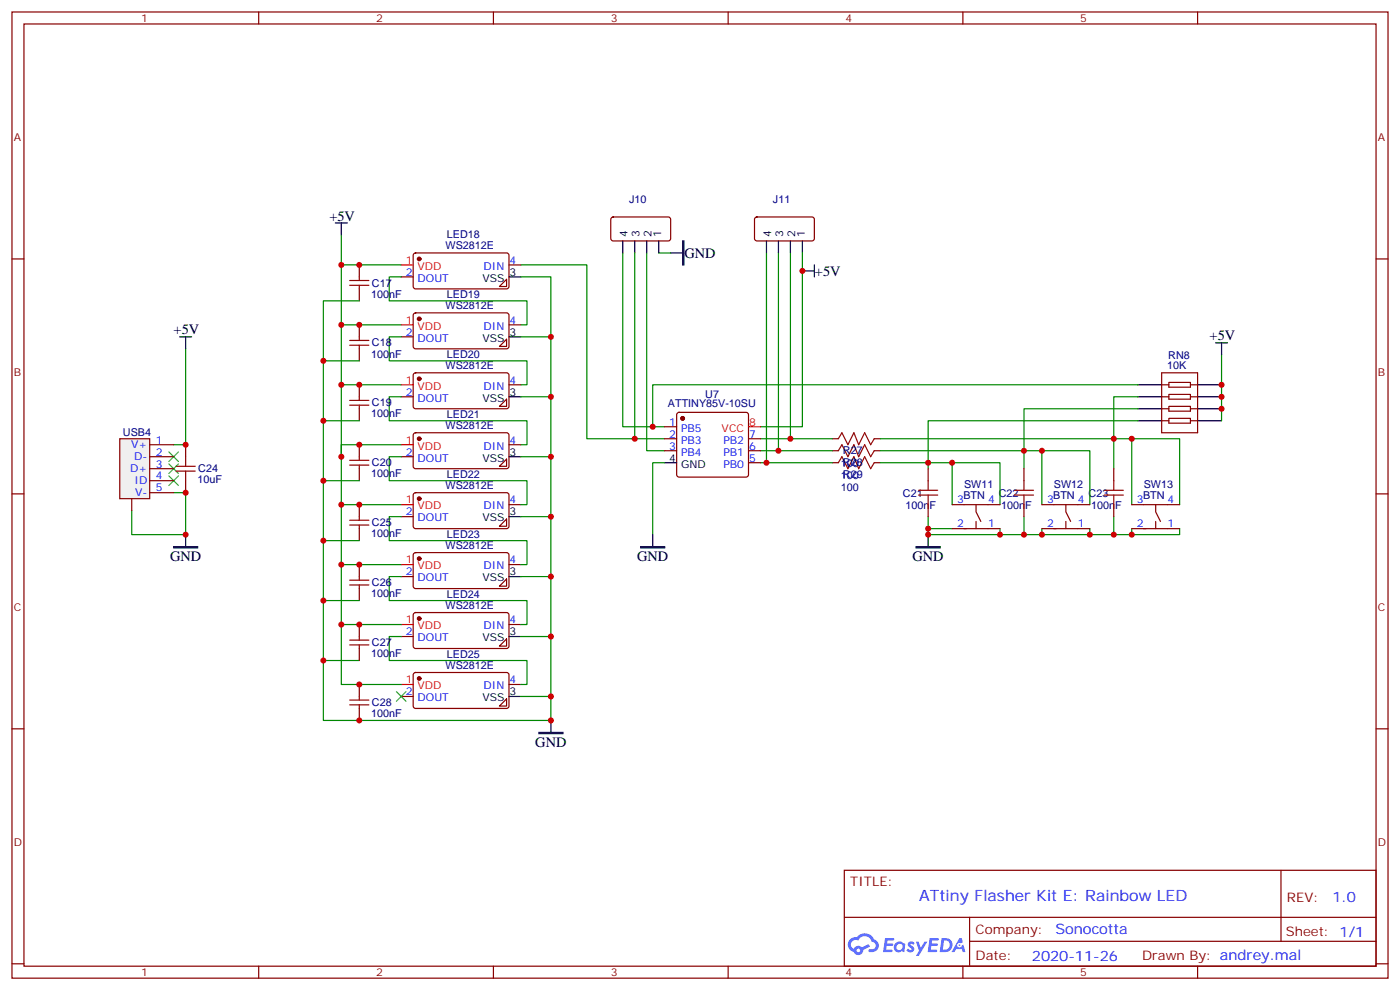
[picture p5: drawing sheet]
<svg xmlns="http://www.w3.org/2000/svg" width="412mm" height="292mm" viewBox="0 0 412 292" stroke-linecap="round" stroke-linejoin="round" font-family="sans-serif">
<g fill="none" stroke="#870000" stroke-width=".35">
<path d="M3.5 3.5h405.4v284.4h-405.4zM7.1 7.1h398.2v277.2h-398.2zM76.2 3.5v3.6M145.3 3.5v3.6M214.5 3.5v3.6M283.6 3.5v3.6M352.8 3.5v3.6M3.5 76.2h3.6M405.3 76.2h3.6M3.5 145.3h3.6M405.3 145.3h3.6M3.5 214.5h3.6"/>
<path d="M405.3 214.5h3.6M248.7 256.1h156.6v28.2h-156.6zM377.3 256.1v20.9M248.7 270h156.5M285.6 277h119.6M285.6 270v14.1M3.5 283.6h3.6M76.2 284.3v3.6M145.3 284.3v3.6M214.5 284.3v3.6M283.6 284.3v3.6M352.8 284.3v3.6"/>
<path d="M405.3 283.6h3.6"/>
</g>
<g fill="#5487ff">
<path d="M267.7 277.3a1.22 1.22 0 0 1 1.7 .3l-.4 .5a.47 .47 0 0 0-.3-.4 .47 .47 0 0 0-.5 .2l.1 .3a1.14 1.14 0 0 1 .8 1.7 1.14 1.14 0 0 1-1.9 0l-.2-.2 .5-.5 .7 .4a.29 .29 0 0 0 .3-.3 .29 .29 0 0 0-.2-.3 1.04 1.04 0 0 1-.6-1.7z"/>
<path d="M260.7 276h2.4l.3 .2-.2 .5-1.8 .1-.1 .8h1.5l.3 .4-.3 .4h-1.6l-.2 1.1h1.7l.2 .3-.2 .3-2.6 .1z"/>
<path d="M273.8 276h2.4l.3 .2-.1 .5-1.8 .1-.2 .8h1.6l.3 .4-.4 .4h-1.6l-.1 1.1h1.7l.2 .3-.2 .3-2.6 .1z"/>
<path d="M282.6 276.1h.7l.3 1.2-.6 .3a.69 .69 0 0 0-1 .3 .69 .69 0 0 0 .4 1 .69 .69 0 0 0 .9-.7l.5-.2 .6 2.2h-.8l-.2-.9h-1.8l-.5 .9h-.8z"/>
<path d="M269.8 277.1h.8l.6 1.8 1.1-1.8h.9l-2.6 4.2h-.8l.9-1.5z"/>
<path d="M277.4 276.1l-.6 4.1h1.3a2.11 2.11 0 0 0 2.5-2.1 2.11 2.11 0 0 0-2.5-2zM278.1 276.8a1.39 1.39 0 0 1 1.7 1.4 1.39 1.39 0 0 1-1.8 1.3h-.3z"/>
<path d="M263.7 277.7a1.54 1.54 0 0 0-.1 2.1 1.54 1.54 0 0 0 2.2 .2l.6 .2 .3-2.3-.2-.2-.4-.1a1.49 1.49 0 0 0-2.4 .1zM264 278.7a.94 .94 0 0 1 1.8 0 .94 .94 0 0 1-1.8 0z"/>
<path d="M250.4 276.4a2.18 2.18 0 0 0 1.1 3.7 1.44 1.44 0 0 0 1.6 1 1.44 1.44 0 0 0 1.2-1.5l2-1-.5-.8-1.9 1a1.47 1.47 0 0 0-2.4 .4 1.39 1.39 0 0 1-.7-1.9 1.39 1.39 0 0 1 2-.5 2.12 2.12 0 0 1 2.2-1.3 2.12 2.12 0 0 1 1.9 1.7 1.14 1.14 0 0 1 1.1 1.4 1.14 1.14 0 0 1-1.7 .8 .43 .43 0 0 0-.5 .3 .43 .43 0 0 0 .4 .5 1.98 1.98 0 0 0 2.5-1.2 1.98 1.98 0 0 0-1.2-2.5 3.1 3.1 0 0 0-5.3-.7l-.9 .1zM252.3 279.7a.55 .55 0 0 1 1.1 0 .55 .55 0 0 1-1.1 0z"/>
<circle cx="282.6" cy="278.1" r=".26"/>
</g>
<g fill="none" stroke="#a10000" stroke-width=".35">
<path d="M103 82.5h5.7M103 84h5.7M105.8 81.5v1M105.8 84v1M105.8 99.1v1.1M103 100.2h5.7M103 101.6h5.7M103 117.8h5.7M103 119.2h5.7M105.8 101.6v1.1M105.8 116.8v1M105.8 119.2v1.1"/>
<path d="M103 135.5h5.7M103 136.9h5.7M105.8 134.4v1.1M105.8 136.9v1M246.9 136.2l1.1-1.8 1.8 3.5 1.7-3.5 1.4 3.5 1.8-3.5 1.8 3.5 1-1.7M246.9 132.6l1.1-1.7 1.8 3.5 1.7-3.5 1.4 3.5 1.8-3.5 1.8 3.5 1-1.8M246.9 129.1l1.1-1.7 1.8 3.5 1.7-3.5 1.4 3.5 1.8-3.5 1.8 3.5 1-1.8M103 153.1h5.7M103 154.5h5.7M105.8 152v1.1M105.8 154.5v1.1M270.6 145.7h5.6"/>
<path d="M270.6 144.3h5.6M273.4 141.5v2.8M273.4 145.7v2.8M298.8 145.7h5.6M298.8 144.3h5.6M301.6 141.5v2.8M301.6 145.7v2.8M325.3 145.7h5.6M325.3 144.3h5.6M328.1 141.5v2.8M328.1 145.7v2.8M103 170.7h5.7"/>
<path d="M103 172.2h5.7M105.8 169.7v1M105.8 172.2v1M103 188.4h5.7M103 189.8h5.7M105.8 187.3v1.1M105.8 189.8v1.1M103 206h5.7M103 207.4h5.7M105.8 205v1M105.8 207.4v1.1"/>
</g>
<g fill="none" stroke="#870000" stroke-width=".35">
<path d="M105.8 78v3.5M121.9 74.6l.5-.2 27.1 .1 .4 .6v9.5l-.7 .4h-27.1l-.4-.7v-9.2zM149.9 78h3.6M180.2 64.1l.4-.2h16.5l.5 .7-.1 5.9-.7 .4-16.5-.1-.4-.6v-5.6zM222.5 64.1l.5-.2h16.5l.4 .7-.1 5.9-.6 .4-16.5-.1-.5-.6v-5.6zM105.8 85v3.5M105.8 95.6v3.5M118.2 81.5h3.5M118.2 99.1h3.5M121.9 92.3l.5-.2h27.1l.4 .7v9.4l-.7 .5-27.1-.1-.4-.6v-9.2zM147.1 84.3l2.1-2.1v2.1zM149.9 95.6h3.6"/>
<path d="M105.8 102.7v3.5M105.8 113.2v3.6M118.2 116.8h3.5M121.9 109.9l.5-.2 27.1 .1 .4 .6v9.5l-.7 .4-27.1-.1-.4-.6v-9.2zM147.1 102l2.1-2.2v2.2zM147.1 119.6l2.1-2.1v2.1zM149.9 113.2h3.6M342.2 113.2h2.1M342.2 109.7h10.6v17.7h-10.6zM342.2 116.8h2.1M344.3 119.6h6.4v1.4h-6.4zM344.3 116.1h6.4v1.4h-6.4z"/>
<path d="M344.3 112.5h6.4v1.4h-6.4zM350.7 113.2h2.1M350.7 116.8h2.1M105.8 120.3v3.5M105.8 130.9v3.5M105.8 137.9v3.6M118.2 134.4h3.5M121.9 127.6l.5-.2h27.1l.4 .7v9.4l-.7 .4h-27.1l-.4-.7v-9.1zM149.2 135.1v2.1h-2.1zM149.9 130.9h3.6M195.8 132.6h3.5M195.8 129.1h3.5"/>
<path d="M195.8 125.6h3.5M199.6 121.6l.4-.2h19.8l.5 .2 .2 .5v17.6l-.2 .5-.5 .2h-19.8l-.5-.2-.2-.5v-17.6zM220.5 136.2h3.5M220.5 132.6h3.5M220.5 129.1h3.5M245.2 136.2h1.7M245.2 132.6h1.7M245.2 129.1h1.7M257.5 136.2h1.8M257.5 132.6h1.8M257.5 129.1h1.8M273.4 137.9v3.6"/>
<path d="M301.6 137.9v3.6M328.1 137.9v3.6M342.2 123.8h2.1M342.2 120.3h2.1M344.3 123.1h6.4v1.4h-6.4zM350.7 123.8h2.1M350.7 120.3h2.1M105.8 148.5v3.5M105.8 155.6v3.5M118.2 152h3.5M121.9 145.2l.5-.2h27.1l.4 .7v9.4l-.7 .5-27.1-.1-.4-.6v-9.2zM149.2 152.8v2.1h-2.1z"/>
<path d="M149.9 148.5h3.6M273.4 148.5v3.5M280.5 148.5h14.1M280.5 155.6h14.1M287.5 148.5v2.1l1.4 2.9M287.5 153.5v2.1M301.6 148.5v3.5M306.9 148.5h14.1M306.9 155.6h14.1M314 148.5v2.1l1.4 2.9M314 153.5v2.1M328.1 148.5v3.5"/>
<path d="M333.4 148.5h14.1M333.4 155.6h14.1M340.4 148.5v2.1l1.4 2.9M340.4 153.5v2.1M105.8 166.2v3.5M105.8 173.2v3.5M118.2 169.7h3.5M121.9 162.8l.5-.2 27.1 .1 .4 .6v9.5l-.7 .4-27.1-.1-.4-.6v-9.2zM149.2 170.4v2.1h-2.1zM149.9 166.2h3.6M105.8 183.8v3.5M105.8 190.9v3.5"/>
<path d="M118.2 187.3h3.5M121.9 180.5l.5-.2h27.1l.4 .7v9.4l-.7 .5-27.1-.1-.4-.7v-9.1zM121.9 198.1l.5-.2 27.1 .1 .4 .6v9.5l-.7 .4-27.1-.1-.4-.6v-9.2zM147.1 190.1l2.1-2.1v2.1zM149.9 183.8h3.6M105.8 201.4v3.6M105.8 208.5v3.5M118.2 205h3.5M149.2 205.7v2.1h-2.1zM149.9 201.4h3.6"/>
</g>
<g fill="none" stroke="#000" stroke-width=".35">
<path d="M98.8 65.6h3.5M100.5 65.6v3.5M183.4 70.9v3.5M187 70.9v3.5M190.5 70.9v3.5M194 70.9v3.5M197.6 74.4h3.5M225.8 70.9v3.5M229.3 70.9v3.5M232.8 70.9v3.5M236.4 79.7h3.5M236.4 70.9v3.5"/>
<path d="M239.9 78v3.5M149.9 81.5h3.6M149.9 99.1h3.6M149.9 116.8h3.6M335.1 116.8h7.1M335.1 113.2h7.1M352.8 116.8h7M352.8 113.2h7M358.1 100.9h3.5M359.8 100.9v3.5M149.9 134.4h3.6M195.8 136.2h3.5"/>
<path d="M335.1 123.8h7.1M335.1 120.3h7.1M352.8 123.8h7M352.8 120.3h7M149.9 152h3.6M192.3 157.3v3.6M273.4 157.3v3.6M149.9 169.7h3.6M149.9 187.3h3.6M149.9 205h3.6M162.3 212v3.5"/>
</g>
<g fill="none" stroke="#008700" stroke-width=".35">
<path d="M100.5 69.1v65.3v-3.5h17.7M100.5 78h17.7M153.5 78h19.4v51.1h14.1M183.4 74.4v51.2h8.9M187 74.4v54.7h8.8M190.5 74.4v58.2h5.3M194 74.4h3.6M225.8 74.4v61.8M229.3 74.4v58.2M232.8 74.4v54.7M236.4 79.7v45.9h-12.4M100.5 95.6h17.7"/>
<path d="M105.8 88.5h-10.6v17.7M118.2 81.5h-3.5v7h40.5v7.1h-1.7M118.2 99.1h-3.5v7.1h40.5v7h-1.7M153.5 81.5h8.8v130.5h-67.1v-17.6h10.6M153.5 99.1h8.8M54.7 102.7v28.2h-3.5M100.5 113.2h17.7M105.8 106.2h-10.6v17.6M118.2 116.8h-3.5v7h40.5v7.1h-1.7M153.5 116.8h8.8M335.1 113.2h-142.8v12.4h3.5M335.1 116.8h-7v21.1"/>
<path d="M359.8 104.4v19.4M100.5 134.4v67h17.7M105.8 123.8h-10.6v17.7M118.2 134.4h-3.5v7.1h40.5v7h-1.7M153.5 134.4h8.8M195.8 136.2h-3.5v21.1M224 136.2h21.2M224 132.6h21.2M224 129.1h21.2M259.3 129.1h74.1v19.4M259.3 132.6h47.6v15.9M259.3 136.2h21.2v12.3"/>
<path d="M280.5 136.2h14.1v12.3M306.9 132.6h14.1v15.9M333.4 129.1h14.1v19.4M335.1 120.3h-33.5v17.6M335.1 123.8h-61.7v14.1M51.2 145h3.5v12.3h-15.9v-7M100.5 148.5h17.7M105.8 159.1h-10.6v17.6M105.8 141.5h-10.6v17.6M118.2 152h-3.5v7.1h40.5v7.1h-1.7M153.5 152h8.8M273.4 152v3.6"/>
<path d="M280.5 155.6h-7.1v1.7h33.5v-1.7M294.6 155.6v1.7M301.6 152v5.3M321 155.6v1.7M328.1 152v5.3M333.4 155.6v1.7h-26.5M347.5 155.6v1.7h-14.1M100.5 166.2h17.7M105.8 176.7h-10.6v17.7M118.2 169.7h-3.5v7h40.5v7.1h-1.7M153.5 169.7h8.8M100.5 183.8h17.7"/>
<path d="M118.2 187.3h-3.5v7.1h40.5v7h-1.7M153.5 187.3h8.8M153.5 205h8.8"/>
</g>
<path d="M201.1 70.9h.3v7.1h-.3zM188.7 160.9h7.1v.3h-7.1zM269.9 160.9h7v.3h-7zM158.7 215.5h7.1v.4h-7.1z" fill="#000" stroke="#000" stroke-width=".35"/>
<g fill="#870000" stroke="#870000" stroke-width=".35">
<circle cx="201.1" cy="123.1" r=".53"/>
<circle cx="123.5" cy="76.2" r=".53"/>
<circle cx="123.5" cy="93.8" r=".53"/>
<circle cx="123.5" cy="111.5" r=".53"/>
<circle cx="123.5" cy="129.1" r=".53"/>
<circle cx="123.5" cy="146.8" r=".53"/>
<circle cx="123.5" cy="164.4" r=".53"/>
<circle cx="123.5" cy="182" r=".53"/>
<circle cx="123.5" cy="199.7" r=".53"/>
</g>
<path d="M118.2 78h3.5M118.2 95.6h3.5M118.2 113.2h3.5M118.2 130.9h3.5M220.5 125.6h3.5M118.2 148.5h3.5M118.2 166.2h3.5M118.2 183.8h3.5M118.2 201.4h3.5" fill="none" stroke="#f00" stroke-width=".35"/>
<path d="M49.7 136.5l2.9 2.8M49.7 133l2.9 2.8M52.6 136.5l-2.9 2.8M52.6 133l-2.9 2.8M49.7 140.1l2.9 2.8M52.6 140.1l-2.9 2.8M116.8 203.6l2.8 2.8M119.6 203.6l-2.8 2.8" fill="none" stroke="#3c3" stroke-width=".35"/>
<path d="M35.3 129.1h8.8v17.7h-8.8z" fill="#f0f0f0" stroke="#870000" stroke-width=".35"/>
<path d="M44.1 130.9h7.1M44.1 134.4h7.1M44.1 137.9h7.1M54.7 130.9v3.5M38.8 146.8v3.5M44.1 141.5h7.1M44.1 145h7.1M54.7 141.5v3.5" fill="none" stroke="#870000" stroke-width=".35"/>
<path d="M52.9 99.1h3.5M54.7 99.1v3.6M54.7 157.3v3.6" fill="none" stroke="#000" stroke-width=".35"/>
<path d="M51.2 160.9h7v.3h-7z" fill="#000" stroke="#000" stroke-width=".35"/>
<path d="M51.9 138.6h5.6M51.9 137.2h5.6M54.7 134.4v2.8M54.7 138.6v2.9" fill="none" stroke="#a10000" stroke-width=".35"/>
<path d="M236.4 74.4v5.3" fill="none" stroke="#008700" stroke-width=".35"/>
<g fill="#c00">
<circle cx="359.8" cy="113.2" r=".88"/>
<circle cx="359.8" cy="116.8" r=".88"/>
<circle cx="359.8" cy="120.3" r=".88"/>
<circle cx="225.8" cy="136.2" r=".88"/>
<circle cx="229.3" cy="132.6" r=".88"/>
<circle cx="232.8" cy="129.1" r=".88"/>
<circle cx="192.3" cy="125.6" r=".88"/>
<circle cx="273.4" cy="155.6" r=".88"/>
<circle cx="273.4" cy="136.2" r=".88"/>
<circle cx="273.4" cy="157.3" r=".88"/>
<circle cx="328.1" cy="129.1" r=".88"/>
<circle cx="301.6" cy="132.6" r=".88"/>
<circle cx="301.6" cy="157.3" r=".88"/>
<circle cx="328.1" cy="157.3" r=".88"/>
<circle cx="333.4" cy="129.1" r=".88"/>
<circle cx="306.9" cy="132.6" r=".88"/>
<circle cx="280.5" cy="136.2" r=".88"/>
<circle cx="294.6" cy="157.3" r=".88"/>
<circle cx="321" cy="157.3" r=".88"/>
<circle cx="333.4" cy="157.3" r=".88"/>
<circle cx="306.9" cy="157.3" r=".88"/>
<circle cx="187" cy="129.1" r=".88"/>
<circle cx="162.3" cy="99.1" r=".88"/>
<circle cx="162.3" cy="116.8" r=".88"/>
<circle cx="162.3" cy="134.4" r=".88"/>
<circle cx="162.3" cy="152" r=".88"/>
<circle cx="162.3" cy="169.7" r=".88"/>
<circle cx="162.3" cy="187.3" r=".88"/>
<circle cx="162.3" cy="205" r=".88"/>
<circle cx="100.5" cy="78" r=".88"/>
<circle cx="100.5" cy="95.6" r=".88"/>
<circle cx="100.5" cy="113.2" r=".88"/>
<circle cx="100.5" cy="134.4" r=".88"/>
<circle cx="100.5" cy="183.8" r=".88"/>
<circle cx="100.5" cy="148.5" r=".88"/>
<circle cx="100.5" cy="166.2" r=".88"/>
<circle cx="105.8" cy="78" r=".88"/>
<circle cx="105.8" cy="95.6" r=".88"/>
<circle cx="105.8" cy="113.2" r=".88"/>
<circle cx="105.8" cy="130.9" r=".88"/>
<circle cx="105.8" cy="148.5" r=".88"/>
<circle cx="105.8" cy="166.2" r=".88"/>
<circle cx="105.8" cy="183.8" r=".88"/>
<circle cx="105.8" cy="201.4" r=".88"/>
<circle cx="105.8" cy="212" r=".88"/>
<circle cx="162.3" cy="212" r=".88"/>
<circle cx="95.3" cy="194.4" r=".88"/>
<circle cx="95.3" cy="176.7" r=".88"/>
<circle cx="95.3" cy="159.1" r=".88"/>
<circle cx="95.3" cy="141.5" r=".88"/>
<circle cx="95.3" cy="123.8" r=".88"/>
<circle cx="95.3" cy="106.2" r=".88"/>
<circle cx="54.7" cy="157.3" r=".88"/>
<circle cx="54.7" cy="145" r=".88"/>
<circle cx="54.7" cy="130.9" r=".88"/>
<circle cx="236.4" cy="79.7" r=".88"/>
</g>
<text font-size="4.6" fill="#00f" x="270.8" y="265.1">ATtiny Flasher Kit E: Rainbow LED</text>
<g font-size="4.2">
<text x="97" y="64.9">+5V</text>
<text x="201.6" y="75.9">GND</text>
<text x="240.1" y="81.2">+5V</text>
<text x="51.2" y="98.4">+5V</text>
<text x="356.3" y="100.2">+5V</text>
<text x="50.1" y="165.1">GND</text>
<text x="187.7" y="165.1">GND</text>
<text x="268.8" y="165.1">GND</text>
<text x="157.7" y="219.8">GND</text>
</g>
<g font-size="4.2" fill="#00f">
<text x="392.5" y="265.4">1.0</text>
<text x="310.9" y="274.9">Sonocotta</text>
<text x="304" y="282.7">2020-11-26</text>
</g>
<g font-size="3.9" fill="#800">
<text x="250.5" y="260.7">TITLE:</text>
<text x="379.1" y="265.4">REV:</text>
<text x="287.4" y="274.9">Company:</text>
<text x="378.7" y="275.5">Sheet: 1/1</text>
<text x="287.4" y="282.6">Date:</text>
<text x="336.4" y="282.7">Drawn By: andrey.mal</text>
</g>
<g font-size="3.2" fill="#800">
<text x="41.6" y="6.5">1</text>
<text x="110.8" y="6.5">2</text>
<text x="179.9" y="6.5">3</text>
<text x="249.1" y="6.5">4</text>
<text x="318.2" y="6.5">5</text>
<text x="4.1" y="41.6">A</text>
<text x="405.9" y="41.6">A</text>
<text x="4.1" y="110.8">B</text>
<text x="405.9" y="110.8">B</text>
<text x="4.1" y="179.9">C</text>
<text x="405.9" y="179.9">C</text>
<text x="4.1" y="249.1">D</text>
<text x="405.9" y="249.1">D</text>
<text x="41.6" y="287.3">1</text>
<text x="110.8" y="287.3">2</text>
<text x="179.9" y="287.3">3</text>
<text x="249.1" y="287.3">4</text>
<text x="318.2" y="287.3">5</text>
</g>
<g font-size="3.2" fill="#000080">
<text x="185.4" y="59.7">J10</text>
<text x="227.7" y="59.7">J11</text>
<text x="131.6" y="70.1">LED18</text>
<text x="131.3" y="73.4">WS2812E</text>
<text x="109.4" y="87.6">100nF</text>
<text x="109.6" y="84.3">C17</text>
<text x="131.6" y="87.8">LED19</text>
<text x="131.3" y="91">WS2812E</text>
<text x="109.6" y="102">C18</text>
<text x="109.4" y="105.2">100nF</text>
<text x="131.6" y="105.4">LED20</text>
<text x="344.1" y="105.6">RN8</text>
<text x="131.3" y="108.7">WS2812E</text>
<text x="343.8" y="108.7">10K</text>
<text x="109.6" y="119.6">C19</text>
<text x="196.7" y="119.8">ATTINY85V-10SU</text>
<text x="207.7" y="117">U7</text>
<text x="109.4" y="122.9">100nF</text>
<text x="131.6" y="123">LED21</text>
<text x="36.2" y="128.4">USB4</text>
<text x="131.3" y="126.3">WS2812E</text>
<text x="109.6" y="137.2">C20</text>
<text x="247.7" y="137.3">100</text>
<text x="248.3" y="137.2">R28</text>
<text x="248.3" y="133.7">R27</text>
<text x="58.2" y="142.3">10uF</text>
<text x="58.4" y="139">C24</text>
<text x="109.4" y="140.5">100nF</text>
<text x="131.3" y="143.9">WS2812E</text>
<text x="131.6" y="140.7">LED22</text>
<text x="247.7" y="140.9">100</text>
<text x="248.3" y="140.8">R29</text>
<text x="284" y="143.5">SW11</text>
<text x="310.4" y="143.5">SW12</text>
<text x="336.9" y="143.5">SW13</text>
<text x="247.7" y="144.4">100</text>
<text x="266" y="146.2">C21</text>
<text x="266.7" y="149.7">100nF</text>
<text x="283.8" y="146.8">BTN</text>
<text x="294.2" y="146.2">C22</text>
<text x="294.9" y="149.7">100nF</text>
<text x="310.2" y="146.8">BTN</text>
<text x="320.7" y="146.2">C23</text>
<text x="321.4" y="149.7">100nF</text>
<text x="336.7" y="146.8">BTN</text>
<text x="109.6" y="154.9">C25</text>
<text x="109.4" y="158.1">100nF</text>
<text x="131.3" y="161.6">WS2812E</text>
<text x="131.6" y="158.3">LED23</text>
<text x="109.6" y="172.5">C26</text>
<text x="109.4" y="175.8">100nF</text>
<text x="131.3" y="179.2">WS2812E</text>
<text x="131.6" y="176">LED24</text>
<text x="109.6" y="190.2">C27</text>
<text x="109.4" y="193.4">100nF</text>
<text x="131.3" y="196.8">WS2812E</text>
<text x="131.6" y="193.6">LED25</text>
<text x="109.6" y="207.8">C28</text>
<text x="109.4" y="211.1">100nF</text>
</g>
<g font-size="3.2">
<text x="184.9" y="69.6" transform="rotate(-90 184.9 69.6)">4</text>
<text x="188.4" y="69.6" transform="rotate(-90 188.4 69.6)">3</text>
<text x="191.9" y="69.6" transform="rotate(-90 191.9 69.6)">2</text>
<text x="194.7" y="69.6" transform="rotate(-90 194.7 69.6)">1</text>
<text x="227.2" y="69.6" transform="rotate(-90 227.2 69.6)">4</text>
<text x="230.7" y="69.6" transform="rotate(-90 230.7 69.6)">3</text>
<text x="234.2" y="69.6" transform="rotate(-90 234.2 69.6)">2</text>
<text x="237.1" y="69.6" transform="rotate(-90 237.1 69.6)">1</text>
<text x="142.1" y="82.9">VSS</text>
<text x="150.1" y="81.1">3</text>
<text x="142.1" y="100.5">VSS</text>
<text x="150.1" y="98.8">3</text>
<text x="142.1" y="118.2">VSS</text>
<text x="150.1" y="116.4">3</text>
<text x="142.1" y="135.8">VSS</text>
<text x="150.1" y="134.1">3</text>
<text x="197.1" y="135.8">4</text>
<text x="200.6" y="137.6">GND</text>
<text x="142.1" y="153.5">VSS</text>
<text x="150.1" y="151.7">3</text>
<text x="142.1" y="171.1">VSS</text>
<text x="150.1" y="169.3">3</text>
<text x="142.1" y="188.7">VSS</text>
<text x="150.1" y="187">3</text>
<text x="142.1" y="206.4">VSS</text>
<text x="150.1" y="204.6">3</text>
</g>
<g font-size="3.2" fill="#f00">
<text x="119.5" y="77.6">1</text>
<text x="123" y="79.4">VDD</text>
<text x="119.5" y="95.2">1</text>
<text x="123" y="97">VDD</text>
<text x="119.5" y="112.9">1</text>
<text x="123" y="114.7">VDD</text>
<text x="220.7" y="125.2">8</text>
<text x="119.5" y="130.5">1</text>
<text x="212.6" y="127">VCC</text>
<text x="123" y="132.3">VDD</text>
<text x="119.5" y="148.2">1</text>
<text x="123" y="149.9">VDD</text>
<text x="119.5" y="165.8">1</text>
<text x="123" y="167.6">VDD</text>
<text x="119.5" y="183.4">1</text>
<text x="123" y="185.2">VDD</text>
<text x="119.5" y="201.1">1</text>
<text x="123" y="202.8">VDD</text>
</g>
<g font-size="3.2" fill="#00f">
<text x="150.1" y="77.6">4</text>
<text x="119.5" y="81.1">2</text>
<text x="123" y="82.9">DOUT</text>
<text x="142.5" y="79.4">DIN</text>
<text x="150.1" y="95.2">4</text>
<text x="119.5" y="98.8">2</text>
<text x="123" y="100.5">DOUT</text>
<text x="142.5" y="97">DIN</text>
<text x="150.1" y="112.9">4</text>
<text x="119.5" y="116.4">2</text>
<text x="123" y="118.2">DOUT</text>
<text x="142.5" y="114.7">DIN</text>
<text x="197.1" y="125.2">1</text>
<text x="38.6" y="131.9">V+</text>
<text x="45.9" y="130.5">1</text>
<text x="150.1" y="130.5">4</text>
<text x="197.1" y="128.8">2</text>
<text x="200.6" y="127">PB5</text>
<text x="200.6" y="130.5">PB3</text>
<text x="213.1" y="130.5">PB2</text>
<text x="220.7" y="128.8">7</text>
<text x="39.5" y="135.5">D-</text>
<text x="45.9" y="134.1">2</text>
<text x="45.9" y="137.6">3</text>
<text x="119.5" y="134.1">2</text>
<text x="123" y="135.8">DOUT</text>
<text x="142.5" y="132.3">DIN</text>
<text x="197.1" y="132.3">3</text>
<text x="200.6" y="134.1">PB4</text>
<text x="213.1" y="137.6">PB0</text>
<text x="213.1" y="134.1">PB1</text>
<text x="220.7" y="135.8">5</text>
<text x="220.7" y="132.3">6</text>
<text x="38.4" y="139">D+</text>
<text x="39.6" y="142.5">ID</text>
<text x="45.9" y="141.1">4</text>
<text x="39.8" y="146">V-</text>
<text x="45.9" y="144.6">5</text>
<text x="142.5" y="149.9">DIN</text>
<text x="150.1" y="148.2">4</text>
<text x="282" y="148.2">3</text>
<text x="291" y="148.2">4</text>
<text x="308.4" y="148.2">3</text>
<text x="317.5" y="148.2">4</text>
<text x="334.9" y="148.2">3</text>
<text x="344" y="148.2">4</text>
<text x="119.5" y="151.7">2</text>
<text x="123" y="153.5">DOUT</text>
<text x="282" y="155.2">2</text>
<text x="291" y="155.2">1</text>
<text x="308.4" y="155.2">2</text>
<text x="317.5" y="155.2">1</text>
<text x="334.9" y="155.2">2</text>
<text x="344" y="155.2">1</text>
<text x="142.5" y="167.6">DIN</text>
<text x="150.1" y="165.8">4</text>
<text x="119.5" y="169.3">2</text>
<text x="123" y="171.1">DOUT</text>
<text x="142.5" y="185.2">DIN</text>
<text x="150.1" y="183.4">4</text>
<text x="119.5" y="187">2</text>
<text x="123" y="188.7">DOUT</text>
<text x="142.5" y="202.8">DIN</text>
<text x="150.1" y="201.1">4</text>
<text x="119.5" y="204.6">2</text>
<text x="123" y="206.4">DOUT</text>
</g>
</svg>
